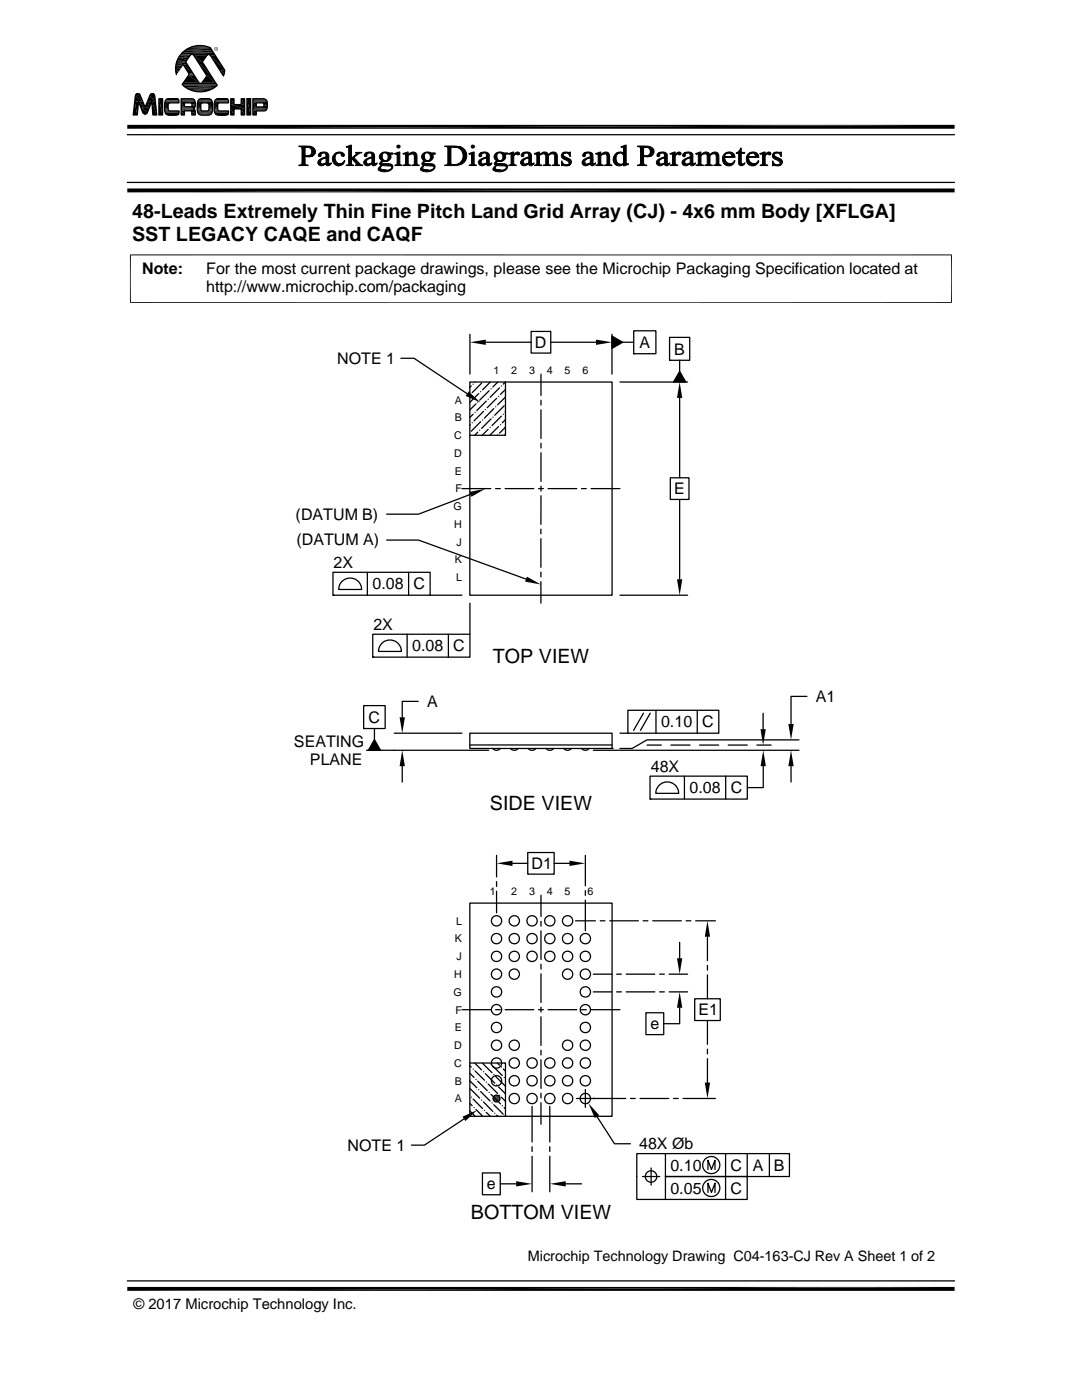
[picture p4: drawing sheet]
<svg xmlns="http://www.w3.org/2000/svg" width="216mm" height="279mm" viewBox="0 0 216 279" stroke-linecap="round" stroke-linejoin="round" font-family="sans-serif">
<g fill="none" stroke="#000" stroke-width=".25">
<path d="M27.1 18.9a.52 .52 0 0 1 .9 .1l1 2.4 .9-2.4a.5 .5 0 0 1 .5-.3 .5 .5 0 0 1 .5 .4l.4 3.8h-.8l-.2-2.7-.9 2.2a.5 .5 0 0 1-.5 .4 .5 .5 0 0 1-.4-.4l-.9-2.1-.2 2.6h-.8zM31.7 19.7h.7v3.2h-.7zM33.1 20l.5-.3h1.6l.4 .2 .1 .6-2 .1-.2 .4v.7l.1 .3 .2 .1h1.9a.62 .62 0 0 1-.1 .7 .62 .62 0 0 1-.6 .2h-1.2a.96 .96 0 0 1-.9-1.2 2.92 2.92 0 0 1 .2-1.8zM36.2 19.7h2.3a1.28 1.28 0 0 1 .2 1.9l-.1 .1 .3 .2 .1 1h-.7v-.6l-.2-.2h-1.3v.8h-.6zM36.6 13l1.1 1.7-1.4 2.2a5.1 5.1 0 0 0 7 .1l-2.9-4.6 1-1.5h.5l2.7 4.3 .3-1.2-2.9-4.5a4.8 4.8 0 0 0-5.1 .6 4.8 4.8 0 0 0-1.7 4.8M38.1 10.9h.3l.3 .1 2.6 4.1-1.2 1.6-.4-.2-2.7-4.2zM39.6 20l.5-.3h1.5a.93 .93 0 0 1 .8 1.1l-.1 1.6a.79 .79 0 0 1-.9 .6 2.2 2.2 0 0 1-1.8-.2 3.5 3.5 0 0 1 0-2.8zM43 20l.5-.3h1.6l.4 .2 .1 .6-2 .1-.2 .4v.7l.1 .3 .2 .1h1.9a.62 .62 0 0 1-.1 .7 .62 .62 0 0 1-.6 .2h-1.2a.96 .96 0 0 1-1-1.2 2.92 2.92 0 0 1 .3-1.8zM46 19.7h.7v1.2h1.4v-1.2h.7v3.2h-.7v-1.2h-1.4v1.2h-.7zM49.3 19.7h.7v3.2h-.7zM49.3 19.7h.7M50.5 19.7h2.2a1.49 1.49 0 0 1 .5 2.2l-.5 .2h-1.6v.8h-.6z"/>
<path d="M25.4 36.4h165.1M25.4 26.9h165.1M36.8 20.5h1.3l.2 .2v.4l-.1 .2h-1.4zM40.2 20.7l.2-.2 1.1 .1 .2 .4-.1 1-.2 .1h-1.2l-.1-.4zM51.1 20.5h1.4a.56 .56 0 0 1 0 .8h-1.4zM80 71.5h2.6l10.6 7.1M93.7 76.2h28.4v42.6h-28.4zM93.8 66.7v8M93.8 78.7h.1M94 77l-.3 .3M94.4 76.7h.1M94.8 76.2v.1"/>
<path d="M95.5 78.5l-1.8 1.8M95.9 78.2h.1M96.1 76.5l-1.9 1.9M96.9 68.3h9.1M97.4 79.7h.1M97.6 78l-1.9 1.9M97.8 76.2l-1.5 1.6M98 77.6h.1M99.1 79.5l-1.9 1.9M99.3 76.2l-1 1M99.5 79.1h.1M99.7 77.4l-1.9 1.9"/>
<path d="M100 77h.1M100.8 76.2l-.4 .5M100.9 76.2v10.7h-7.2M100.9 79.2l-1.6 1.6M100.9 77.7l-1 1M106 66.1h3.9v4.4h-3.9zM107.9 74.7v4.2M107.9 79.9v.9M109.9 68.3h9M122.1 66.7v8M122.1 67.1l2.1 1.2-2.1 1.2zM123.7 76.2h13.5"/>
<path d="M124.2 68.3h2.2M126.4 66h4.5v4.6h-4.5zM126.4 70.6h.1M133.6 67.3h4v4.6h-4zM133.6 71.9h.1M135.6 74.1l1.2 2.1h-2.4zM135.6 71.9v2.2M135.6 79.4v16M92.2 97.5h5.7M93.8 84.8h-.1M93.9 98.7l-10.4 3.9h-6.3M94.2 84.4h.1"/>
<path d="M94.4 82.7l-.7 .6M94.8 82.3h.1M95 80.6l-1.3 1.2M95.3 86.3l-.6 .6M95.3 80.2h.1M95.7 85.9h.1M95.9 84.2l-1.9 1.9M96.3 83.8h.1M96.5 82.1l-1.9 1.9M96.8 81.7h.1M97 80.1l-1.9 1.8M97.4 85.7l-1.2 1.2"/>
<path d="M97.8 85.3h.1M98 83.6l-1.9 1.9M98.3 83.2h.1M98.5 81.6l-1.8 1.8M98.9 97.5h.9M98.9 81.2h.1M99.3 86.8h.1M99.5 85.1l-1.8 1.8M99.9 84.8h.1M100 83.1l-1.8 1.8M100.4 82.7h.1M100.6 81l-1.9 1.9"/>
<path d="M100.8 97.5h5.7M100.9 85.3l-1.2 1.1M100.9 86.8l-.2 .1M100.9 83.8l-.7 .6M100.9 82.3h-.1M107.5 97.5h.9M107.9 81.8v5.7M107.9 88.5v.9M107.9 90.4v5.7M107.9 97v1M107.9 98.9v5.7M109.4 97.5h5.7"/>
<path d="M116 97.5h1M117.9 97.5h5.8M133.8 95.4h3.7v4.3h-3.7zM135.6 99.7v15.9M66.4 114.2h19.4v4.6h-19.4zM66.4 118.8h.1M68.3 115.9a2.3 2.3 0 0 1 2.5-.3 2.3 2.3 0 0 1 1.4 2h-4.6l.3-1.1zM73.3 114.2v4.6M77.2 107.8h6.3l21.5 7.8M81.5 114.2v4.6M85.8 118.8h6.4M107.9 105.6v1"/>
<path d="M107.9 107.5v5.7M107.9 114.2v.9M107.9 116.1v4.3M123.7 118.8h13.5M74.4 126.6h19.4v4.5h-19.4zM74.4 131.1h.1M76.3 128.3a2.29 2.29 0 0 1 2.4-.4 2.29 2.29 0 0 1 1.4 2.1h-4.6l.3-1.2zM81.2 126.6v4.5M83.4 140h-3.1v3.2M89.5 126.6v4.5M93.8 120.4v6.2M161 139h-3.2v5.5"/>
<path d="M72.6 140.8h4.3v4.6h-4.3zM72.6 145.4h.1M74.7 145.4v2.2M74.7 147.6l1.2 2.1h-2.4zM78.7 146.3h13.5M80.3 152.9v3.2M93.7 146.3h28.4v3.1h-28.4zM93.7 148.7h28.4M97.5 149.7h-24.4M98.3 149.4a1 1 0 0 0 1.5 0M101.9 149.4a1 1 0 0 0 1.5 0M105.4 149.4a1 1 0 0 0 1.5 0"/>
<path d="M108.9 149.4a1 1 0 0 0 1.6 0M112.5 149.4a1 1 0 0 0 1.5 0M116 149.4a1 1 0 0 0 1.6 0M118.4 149.7h41M122.1 149.4h.1M123.7 146.3h1.6M125.3 141.8h18.1v4.5h-18.1zM128.4 142.3l-2 3.5M129.1 148.7h2.9M129.7 154.9h19.4v4.6h-19.4zM129.7 159.5h.1M129.8 142.3l-2 3.5"/>
<path d="M130.9 141.8v4.5M131.6 156.6a2.28 2.28 0 0 1 2.5-.4 2.28 2.28 0 0 1 1.3 2.1h-4.5l.3-1.1zM133.9 148.7h3.8M136.6 154.9v4.6M139.1 141.8v4.5M139.6 148.7h3.8M144.8 154.9v4.6M145.3 148.7h3.8M151 148.7h2.9M152.3 142.3v3.2M152.3 152.9v4.3h-3.2M157.8 152.9v3.2"/>
<path d="M159.4 147.7h-30.3l-3 1.7h-2.4M99.1 170.7v4.3M99.1 176v.9M99.1 177.9v4.3M102.3 172.3h3M105.3 170.1h5.3v4.4h-5.3zM107.9 178.6v4.3M110.6 172.3h3M116.8 170.7v6.1M116.8 177.7v1M116.8 179.6v6.1M93.7 180.2h28.4v42.6h-28.4z"/>
<path d="M107.9 183.9v.9M107.9 185.8v5.7M107.9 192.4v1M107.9 194.4v5.7M114.9 183.8h3.9M118.4 194.4h3.7M118.4 198h3.7M119.8 183.8h.9M121.7 183.8h5.7M123 194.4h1M123 198h1M124.9 194.4h5.8"/>
<path d="M124.9 198h5.8M128.3 183.8h1M130.2 183.8h5.8M131.6 194.4h1M131.6 198h1M133.5 194.4h3.7M133.5 198h3.7M135.6 188.1v3.1M136.9 183.8h1M138.6 199.3h5.1v4.4h-5.1zM138.8 183.8h3.9M141.2 186.9v4.8"/>
<path d="M141.2 192.7v.9M141.2 194.6v4.7M92.2 201.5h5.7M93.7 215.7l1.4 1.4M93.7 214.2l.9 .8M93.7 212.7l.3 .3M93.7 212.2h7.2v10.6M93.8 217.3l1.9 1.9M94 219h.1M94.4 219.4l1.9 1.8M94.4 213.3h.1M94.7 212.2l1.4 1.3"/>
<path d="M94.8 213.7l1.9 1.9M95 215.4h.1M95.3 215.8l1.9 1.9M95.5 217.5h.1M95.9 217.8l1.9 1.9M96.1 219.5h.1M96.3 212.2l1.9 1.9M96.5 219.9l1.8 1.9M96.5 213.9h.1M96.8 214.3l1.9 1.9M97 216h.1M97.4 216.3l1.9 1.9"/>
<path d="M97.6 218h.1M98 218.4l1.9 1.9M98 212.4h.1M98.3 212.8l1.9 1.9M98.5 214.5h.1M98.9 201.5h.9M98.9 214.8l1.9 1.9M99.1 216.5h.1M99.2 212.2l.5 .4M99.5 216.9l1.4 1.4M99.7 218.6h.1M100 219l.9 .8"/>
<path d="M100 213h.1M100.4 213.3l.5 .5M100.6 215h.1M100.7 212.2l.2 .1M100.8 201.5h5.7M107.5 201.5h.9M107.9 201v1M107.9 202.9v5.7M107.9 209.6v.9M107.9 211.5v5.7M107.9 218.2v.9M109.4 201.5h5.7"/>
<path d="M116 201.5h1M116.8 217.4v3.6M117.9 201.5h5.8M124.9 219.2h-9.9M125.8 219.2h1M127.7 219.2h5.7M128.9 202.1h3.5v4.4h-3.5zM134.4 219.2h.9M135.6 201.1v3.2h-3.2M136.3 219.2h6.4M141.2 203.7v4.7M141.2 209.4v.9"/>
<path d="M141.2 211.3v4.7M92.6 223.3l-7.9 5.2h-2.6M93.7 221.7l1.1 1M93.7 220.2l.5 .5M94.6 221h.1M95 221.4l1.3 1.4M96.3 234.1h3.5v4.3h-3.5zM96.7 221.6h.1M97 222l.8 .8M98.2 220.1h.1M98.5 220.5l1.9 1.9M98.7 222.2h.1"/>
<path d="M99.1 222.5l.2 .3M99.8 236.3h3.2M100.2 220.7h.1M100.6 221l.3 .3M100.8 222.7h.1M106.2 220.8v7.1M106.2 228.9v.9M106.2 230.8v7M107.9 220.1v4.3M109.7 220.8v7.1M109.7 228.9v.9M109.7 230.8v7"/>
<path d="M112.9 236.3h3.2M119.1 222.8l3.5 5.5h3.2M128.2 234.8h3.4M129.9 233.1v3.4M132.8 230.2v4.6h16.3v4.6h-22v-9.2h30.4v4.6h-24.7v4.6M141.3 233.4v-1.8l.7 1.8 .7-1.8v1.8M141.3 238v-1.9l.7 1.9 .7-1.9v1.9M144.8 230.2v9.2M149.1 230.2v4.6M153.5 230.2v4.6M25.4 255.6h165.1"/>
<circle cx="99.1" cy="198" r="1.03"/>
<circle cx="99.1" cy="190.9" r="1.03"/>
<circle cx="99.1" cy="187.3" r="1.03"/>
<circle cx="99.1" cy="183.8" r="1.03"/>
<circle cx="99.1" cy="194.4" r="1.03"/>
<circle cx="102.6" cy="187.3" r="1.03"/>
<circle cx="102.6" cy="190.9" r="1.03"/>
<circle cx="102.6" cy="183.8" r="1.03"/>
<circle cx="102.6" cy="194.4" r="1.03"/>
<circle cx="106.2" cy="190.9" r="1.03"/>
<circle cx="106.2" cy="187.3" r="1.03"/>
<circle cx="106.2" cy="183.8" r="1.03"/>
<circle cx="109.7" cy="187.3" r="1.03"/>
<circle cx="109.7" cy="190.9" r="1.03"/>
<circle cx="109.7" cy="183.8" r="1.03"/>
<circle cx="113.2" cy="190.9" r="1.03"/>
<circle cx="113.2" cy="187.3" r="1.03"/>
<circle cx="113.3" cy="183.8" r="1.03"/>
<circle cx="113.3" cy="194.4" r="1.03"/>
<circle cx="116.8" cy="198" r="1.03"/>
<circle cx="116.8" cy="187.3" r="1.03"/>
<circle cx="116.8" cy="190.9" r="1.03"/>
<circle cx="116.8" cy="194.4" r="1.03"/>
<circle cx="99.1" cy="205.1" r="1.03"/>
<circle cx="99.1" cy="215.7" r="1.03"/>
<circle cx="99.1" cy="212.1" r="1.03"/>
<circle cx="99.1" cy="201.5" r="1.03"/>
<circle cx="99.1" cy="208.6" r="1.03"/>
<circle cx="99.1" cy="219.2" r=".68"/>
<circle cx="102.6" cy="212.1" r="1.03"/>
<circle cx="102.6" cy="215.7" r="1.03"/>
<circle cx="102.6" cy="219.2" r="1.03"/>
<circle cx="102.6" cy="208.6" r="1.03"/>
<circle cx="106.2" cy="215.7" r="1.03"/>
<circle cx="106.2" cy="212.1" r="1.03"/>
<circle cx="106.2" cy="219.2" r="1.03"/>
<circle cx="109.7" cy="215.7" r="1.03"/>
<circle cx="109.7" cy="212.1" r="1.03"/>
<circle cx="109.7" cy="219.2" r="1.03"/>
<circle cx="113.2" cy="215.7" r="1.03"/>
<circle cx="113.2" cy="212.1" r="1.03"/>
<circle cx="113.3" cy="219.2" r="1.03"/>
<circle cx="113.3" cy="208.6" r="1.03"/>
<circle cx="116.8" cy="205.1" r="1.03"/>
<circle cx="116.8" cy="212.1" r="1.03"/>
<circle cx="116.8" cy="215.7" r="1.03"/>
<circle cx="116.8" cy="219.2" r="1.03"/>
<circle cx="116.8" cy="201.5" r="1.03"/>
<circle cx="116.8" cy="208.6" r="1.03"/>
<circle cx="129.9" cy="234.8" r="1.14"/>
<circle cx="141.9" cy="232.5" r="1.71"/>
<circle cx="141.9" cy="237.1" r="1.71"/>
</g>
<g fill="#000">
<path d="M27 19.1l1 .1h-1zM27 19.1h1v.1zM27 19.2l1.5 1.1h-1.6zM27 19.2h1l.5 1.1zM27 19l1 .1zM27.1 18.9h.9zM27.1 18.9l.9 .1zM27.1 18.9h.8zM27.2 18.8l.7 .1zM27.2 18.8h.6zM27.2 18.8h.5zM27.3 18.7l.4 .1z"/>
<path d="M27.3 18.7h.4zM27.4 18.7h.2zM27.4 18.7h.3zM27.5 18.7h.1zM29.9 19.1l1.1 1.1h-1.6zM29.9 19.1h1l.1 1.1zM29.9 19h1zM29.9 19l1 .1zM29.9 18.9l1 .1zM29.9 18.9h.9zM30 18.9h.8zM30.1 18.8l.7 .1z"/>
<path d="M30.1 18.8h.6zM30.1 18.7l.5 .1zM30.1 18.7h.5zM30.2 18.7h.4zM30.2 18.7h.3zM30.3 18.7h.2zM31.7 19.7l.7 3.2h-.7zM31.7 19.7h.7v3.2zM33.5 19.7h2zM33.5 19.7h1.9zM33.5 19.7h1.8zM33.6 19.7h1.7z"/>
<path d="M35 13.7l.6 .6h-.5zM35 13.7h1l-.4 .6zM35.1 13.1l.9 .6h-1zM35.1 13.1h1.4l-.5 .6zM35.1 14.3l.1 .6zM35.1 14.3h.5l-.4 .6zM35.1 13l1.4 .1h-1.4zM35.1 13h1.5l-.1 .1zM35.3 12.3l1.9 .3h-2zM35.3 12.3h1.7l.2 .3zM35.4 12l1.6 .3h-1.7zM35.4 12h1.9l-.3 .3z"/>
<path d="M35.6 11.5l1.7 .5h-1.9zM35.6 11.5h2.1l-.4 .5zM36.6 13l1.9 1.6h-.9zM36.6 13h.8l1.1 1.6zM37.6 15l2.1 1.5h-3.1zM37.6 15h1.2l.9 1.5zM37.6 14.6h.9zM37.7 14.6l.9 .1zM37.7 15h1.1zM37.7 14.7l.9 .1zM37.7 14.9l1 .1zM37.7 14.8l1 .1z"/>
<path d="M37.7 14.9h1zM38.7 11l1.7 1.4h-.9zM38.7 11h2.6l-.9 1.4zM38.7 18.2l1.9 .1zM39 9.2h1.8zM39 9.1l1.8 .1zM39.3 18.3h1.3zM39.5 12.4l2.6 2.7h-.8zM39.5 12.4h.9l1.7 2.7zM39 9.1h1.7zM39.6 9.1h1.1zM39.6 9.1h.6z"/>
<path d="M39.9 19.7h2zM40 19.7h1.9zM40 19.7h1.8zM40.1 19.7h1.7zM40.1 19.7h1.6zM41.3 15.1l1.7 1.4h-2.7zM41.3 15.1h.8l.9 1.4zM41.6 10.9h1.2zM41.7 10.9h1.2zM41.8 10.9h1.1zM41.9 10.9l1 .1zM41.9 11h1z"/>
<path d="M42 11l2.9 3h-1zM42 11h.9l2 3zM42.8 9.8v.1zM42.8 9.6v.2zM42.8 9.9l.1 .1zM42.9 9.5l-.1 .1zM42.9 9.7l-.1 .1zM42.9 9.9v.1zM42.9 10l.1 .1zM42.8 9.6l.1-.1zM42.9 9.5h.1zM43 10.1l.1 .1z"/>
<path d="M43 9.4l.1 .1zM43.1 10.1h.2zM43.1 9.4l.2 .1zM43.3 10.1l.1-.1zM43.3 19.7h2zM43.3 9.4v.1zM43.4 9.9l-.1 .1zM43.4 19.7h1.9zM43.4 19.7h1.8zM43.3 9.5l.1 .2zM43.3 9.4l.1 .1zM43.3 10l.2-.1z"/>
<path d="M43.4 9.8v.1zM43.4 9.7v.1zM43.5 19.7h1.7zM43.4 9.5l.1 .1zM43.5 9.8l-.1 .1zM43.5 9.6l-.1 .2zM43.9 14l.9 .6h-.6zM43.9 14h1l-.1 .6zM44.2 14.6l.4 .5zM44.2 14.6h.6l-.2 .5zM46 19.7l.7 1.2h-.7zM46 19.7h.7v1.2z"/>
<path d="M48.1 19.7l.7 1.2h-.7zM48.1 19.7h.7v1.2zM49.3 19.7l.7 3.2h-.7zM49.3 19.7h.7v3.2zM25.4 37.6h165.1l-165.1 .8zM25.4 38.4l165.1-.8v.8zM25.4 24.9h165.1l-165.1 .8zM25.4 25.7l165.1-.8v.8zM26.9 20.3h.7zM26.9 20.3l.5 2.6h-.8zM26.9 20.3h.7l-.2 2.6zM27.6 20.3h.9z"/>
<path d="M27.6 20.3l1.4 1.1h-.9zM27.6 20.3h.9l.5 1.1zM28.1 21.4l1.3 1h-.9zM28.1 21.4h1.7l-.4 1zM28.5 22.4h.9zM28.5 22.4l.9 .1zM28.5 22.5h.9zM28.5 22.5l.8 .1zM28.6 22.6h.7zM28.6 22.6l.6 .1zM28.7 22.7h.5zM28.7 22.7h.4z"/>
<path d="M28.8 22.7h.3zM28.8 22.7l.2 .1zM28.9 22.8h.1zM29.4 20.2l.4 1.2h-.8zM29.4 20.2h.9l-.5 1.2zM30.3 20.2l1 2.7h-.8zM30.3 20.2h.7l.3 2.7zM32.9 20.7l.7 .1zM32.9 20.7h.7zM32.9 20.8h.7zM32.9 20.8l.6 .2h-.6zM32.9 20.8h.7l-.1 .2z"/>
<path d="M32.9 21l.6 .7h-.6zM32.9 21h.6v.7zM32.9 21.7l.7 .1h-.7zM32.9 21.7h.6l.1 .1zM32.9 21.8h.7zM32.9 21.8l.7 .1zM32.9 21.9h.7zM32.9 21.9l.7 .1zM32.9 20.5h1zM32.9 20.5l.9 .1zM32.9 20.6h.8zM32.9 20.6h.9z"/>
<path d="M32.9 20.6l.7 .1zM32.9 22l.8 .1zM32.9 22.1h.8zM32.9 22.1h.9zM33.4 22.9h2zM33.5 22.9l1.7 .1zM33.5 22.9h1.9zM33.6 23h1.6zM33.6 23h1.4zM36.2 20.5l.6 .8h-.6zM36.2 20.5h.6v.8zM36.2 22.1l.6 .8h-.6z"/>
<path d="M36.2 22.1h.6v.8zM38.1 20.5h.8zM38.1 22.1h.8zM38.1 20.5h.9zM38.1 21.3h.8zM38.1 22.1l.8 .1zM38.1 20.5l.9 .1zM38.2 22.2h.7zM38.2 20.6h.8zM38.2 21.3h.7zM38.2 20.6l.8 .1zM38.2 21.2l.7 .1z"/>
<path d="M38.2 22.2l.7 .1zM38.3 20.7h.7zM38.2 21.2h.7zM38.3 21.2h.6zM38.3 22.3l.7 .1zM38.3 22.4h.7zM38.3 22.4l.7 .5h-.7zM38.3 22.4h.7v.5zM38.3 20.7l.7 .1zM38.3 20.8h.7zM38.3 21.1h.6zM38.3 21.1l.6 .1z"/>
<path d="M38.3 20.8l.7 .2h-.7zM38.3 20.8h.7v.2zM38.3 21h.7zM38.3 21l.6 .1zM39.4 20.7l.7 .1zM39.4 20.7h.7zM39.4 20.8h.7zM39.4 20.8l.7 .2h-.7zM39.4 20.8h.7v.2zM39.4 21l.7 .7h-.7zM39.4 21h.7v.7zM39.4 21.7l.7 .1h-.7z"/>
<path d="M39.4 21.7h.7v.1zM39.4 21.8h.7zM39.4 21.8l.7 .1zM39.4 21.9h.7zM39.4 21.9l.8 .1zM39.4 20.5h1zM39.4 20.5l.9 .1zM39.4 20.6h.8zM39.4 20.6h.9zM39.4 20.6l.8 .1zM39.4 20.7h.8zM39.4 22l.8 .1z"/>
<path d="M39.4 22.1h.8zM39.4 22.1h.9zM39.4 22.1h1zM39.9 22.9l1.8 .1zM39.9 22.9h2zM40.1 23h1.3zM40.1 23h1.6zM41.3 20.5h1.1zM41.4 20.5l1 .1zM41.5 20.6h.9zM41.4 22.1h1zM41.5 22.1h.9z"/>
<path d="M41.6 20.6l.8 .1zM41.6 22.1h.8zM41.6 20.7h.8zM41.6 22l.8 .1zM41.6 20.7l.8 .1zM41.7 20.8h.7zM41.7 21.9l.7 .1zM41.7 20.8l.7 .2h-.7zM41.7 20.8h.7v.2zM41.7 21.8h.7zM41.7 21.8l.7 .1zM41.7 21.9h.7z"/>
<path d="M41.7 21l.7 .7h-.7zM41.7 21h.7v.7zM41.7 21.7l.7 .1h-.7zM41.7 21.7h.7v.1zM42.7 20.7l.8 .1zM42.7 20.7h.8zM42.7 20.8h.8zM42.7 20.8l.7 .2h-.7zM42.7 20.8h.8l-.1 .2zM42.7 21l.7 .7h-.7zM42.7 21h.7v.7zM42.7 21.7l.8 .1h-.8z"/>
<path d="M42.7 21.7h.7l.1 .1zM42.7 21.8h.8zM42.7 21.8l.8 .1zM42.7 21.9h.8zM42.8 20.5h1zM42.8 20.5l.9 .1zM42.8 20.6h.8zM42.8 20.6h.9zM42.8 20.6l.7 .1zM42.8 20.7h.7zM42.8 21.9l.7 .1zM42.8 22l.8 .1z"/>
<path d="M42.8 22.1h.8zM42.8 22.1h.9zM43.3 22.9h2zM43.4 22.9l1.7 .1zM43.4 22.9h1.9zM43.5 23h1.6zM43.5 23h1.4zM46 20.9l2.8 .8h-2.8zM46 20.9h2.8v.8zM46 21.7l.7 1.2h-.7zM46 21.7h.7v1.2zM48.1 21.7l.7 1.2h-.7z"/>
<path d="M48.1 21.7h.7v1.2zM50.5 20.5l.6 .8h-.6zM50.5 20.5h.6v.8zM50.5 22.1l.6 .8h-.6zM50.5 22.1h.6v.8zM52.4 20.5h.9zM52.5 20.5l.8 .1zM52.5 20.6h.8zM52.5 21.3h.8zM52.6 20.6h.7zM52.6 21.3h.7zM52.6 20.6l.7 .1z"/>
<path d="M52.6 21.2l.7 .1zM52.6 20.7h.8zM52.6 20.7l.8 .1h-.7zM52.6 20.7h.8v.1zM52.6 21.1h.7zM52.6 21.1h.8zM52.6 21.1l.7 .1zM52.6 21.2h.7zM52.7 20.8l.7 .3h-.7zM52.7 20.8h.7v.3zM52.7 21.1h.7zM93.5 78.1l2.4 2.2-3-1.3z"/>
<path d="M93.8 68.3l3.1-.5v1zM118.9 67.8l3.2 .5-3.2 .5zM122.1 67.1l2.1 1.2-2.1 1.2zM135.6 76.2l.5 3.2h-1zM135.6 74.1l1.2 2.1h-2.4zM93.7 98.2l3.2-.7-2.8 1.6zM105.1 115.1l2.8 1.5-3.1-.5zM135.1 115.6h1l-.5 3.2zM74.7 147.6l1.2 2.1h-2.4zM80.3 149.7l.5 3.2h-1.1zM79.7 143.2h1.1l-.5 3.1zM151.7 145.5h1.1l-.5 3.2z"/>
<path d="M152.3 149.7l.5 3.2h-1zM157.8 149.7l.6 3.2h-1.1zM157.3 144.5h1.1l-.6 3.2zM99.1 172.3l3.2-.5v1zM113.6 171.8l3.2 .5-3.2 .5zM135.1 191.2h1l-.5 3.2zM141.2 183.8l.5 3.1h-1.1zM98.4 219.2l1.4 .2h-1.4zM98.4 219.2h1.4v.2zM98.4 219.1l1.4 .1h-1.4zM98.4 219.1h1.4v.1zM98.4 219.4l1.3 .1h-1.3z"/>
<path d="M98.4 219.4h1.4l-.1 .1zM98.4 219l1.4 .1h-1.4zM98.4 219h1.3l.1 .1zM98.4 219.5l1.3 .1h-1.2zM98.4 219.5h1.3v.1zM98.5 218.9l1.2 .1h-1.3zM98.5 218.9h1.2v.1zM98.5 219.6l1.1 .1zM98.5 219.6h1.2l-.1 .1zM98.6 218.8l1.1 .1h-1.2zM98.6 218.8l1.1 .1zM98.6 219.7l.9 .1z"/>
<path d="M98.6 219.7h1zM98.7 218.7l.9 .1h-1zM98.7 218.7l.9 .1zM98.7 219.8l.7 .1zM98.7 219.8h.8zM98.7 218.7h.8zM98.8 218.6l.7 .1zM98.8 219.9h.5zM98.8 219.9h.6zM98.8 218.6h.6zM98.9 218.6h.5zM98.9 219.9h.2z"/>
<path d="M98.9 219.9h.4zM98.9 218.6h.4zM99 218.5l.3 .1zM135.6 198l.5 3.1h-1zM140.6 216h1.1l-.5 3.2zM92.3 222.9l2.9-1.4-2.3 2.2zM103 235.7l3.2 .6-3.2 .5zM109.7 236.3l3.2-.6v1.1zM117.4 220.2l2.2 2.4-.9 .5zM25.4 256.8h165.1l-165.1 .8zM25.4 257.6l165.1-.8v.8z"/>
</g>
<g fill="none" stroke="#000" stroke-width=".2">
<path d="M33 20h2.7M33.1 19.9h2.6M33.1 19.9h2.5M33.3 19.8h2.2M33.4 19.7h2.1M35.6 19.8h-2.4M36 10.9h2.1M36.1 10.8h6.7M36.2 19.7h2.3M36.2 19.7h2.4M36.2 19.8h2.5M36.2 19.9h2.6"/>
<path d="M36.3 16.9h7M36.4 17h6.9M36.5 16.7h6.6M36.5 16.6h3.4M36.5 16.6h3.3M36.6 16.5h3.1M36.9 17.4h6M37.5 17.7h4.9M37.8 9.5h4.2M37.9 9.4h4M38 11h-2.1M38.2 10.9h-2.2"/>
<path d="M38.4 10.9h4.4M38.4 9.3h3M38.4 9.2h2.9M38.5 10.9h3M38.6 11h2.8M38.6 11h2.7M38.7 18.2h2.5M39.6 20h2.6M39.6 19.9h2.6M39.6 19.9h2.5M39.7 19.8h2.4M39.8 19.8h2.2"/>
<path d="M40.1 16.6h3M40.2 16.6h2.9M40.3 16.5h2.7M42.9 20h2.7M43 19.9h2.6M43 19.9h2.5M43.2 19.8h2.2M43.3 19.7h2M45.5 19.8h-2.4M50.5 19.7h2.2M50.5 19.7h2.4M50.5 19.8h2.5"/>
<path d="M50.5 19.9h2.6M50.5 19.9h2.7M32.9 20.5h2.8M32.9 22.2h2.8M32.9 22.3h2.8M32.9 20.4h2.8M32.9 20.3h2.8M32.9 22.4h2.8M32.9 22.5h2.8M32.9 20.2h2.8M33 20.1h2.7M33 22.6h2.7"/>
<path d="M33 22.7h2.7M33.1 22.7h2.6M33.1 22.8h2.6M33.2 22.8h2.4M33.3 22.9h2.3M33.4 22.9h2.1M36.2 20h2.7M36.2 20.2h2.7M36.2 21.3h2.7M36.2 21.4h2.7M36.2 21.5h2.7M36.2 21.6h2.6"/>
<path d="M36.2 21.6h2.5M36.2 21.7h2.5M36.2 21.8h2.6M36.2 21.9h2.7M36.2 22h2.7M36.2 22.1h2.7M39.4 20.5h3M39.4 22.2h3M39.4 20.4h3M39.4 22.3h3M39.4 22.5h2.9M39.4 20.2h3"/>
<path d="M39.5 22.6h2.8M39.5 20.1h2.8M39.5 22.7h2.7M39.6 22.8h2.6M39.7 22.8h2.4M39.8 22.9h2.2M42.8 22.2h2.8M42.8 20.5h2.8M42.8 20.4h2.8M42.8 22.3h2.8M42.8 20.3h2.8M42.8 22.4h2.8"/>
<path d="M42.8 22.5h2.8M42.8 20.2h2.8M42.9 22.6h2.7M42.9 20.1h2.7M42.9 22.7h2.7M43 22.7h2.6M43 22.8h2.6M43.1 22.8h2.4M43.2 22.9h2.2M43.3 22.9h2M50.5 20h2.7M50.5 20.2h2.8"/>
<path d="M50.5 20.4h2.8M50.5 20.5h2.8M50.5 21.4h2.8M50.5 21.7h2.8M50.5 21.8h2.8M50.5 21.9h2.7M50.5 22h2.6M53 22.1h-2.5M26 50.8v9.7M189.9 50.8v9.7M189.9 50.9h-164M25.9 60.4h164"/>
</g>
<g fill="#000" stroke="#000" stroke-width=".2">
<path d="M80.4 30.6l.3 .1zM118.9 30.6l.2 .1zM123.9 29.3h.3zM151.6 30.6l.3 .1z"/>
<path d="M60.2 29.4h1.1h-.4v1.7h1.5l-1.5 .1v1.6l.6 .2h-1.9v-.1a.5 .5 0 0 0 .7-.6z" fill-rule="evenodd"/>
<path d="M59.6 29.1h1.6a1.26 1.26 0 0 1 1.3 .4 1.26 1.26 0 0 1 .3 1.3l-.4 .3h-1a.87 .87 0 0 0 .8-.9 .87 .87 0 0 0-.9-.8h-1.1z" fill-rule="evenodd"/>
<path d="M60.9 31.2h1.3z" fill-rule="evenodd"/>
<path d="M63.6 30.7l.3-.2h.6l-.4 .2a.36 .36 0 0 1-.1 .4 .36 .36 0 0 1-.3 .1l-.2-.1z" fill-rule="evenodd"/>
<path d="M63.5 32.1a1.65 1.65 0 0 1 1.6-.6 1.09 1.09 0 0 0-1.1 .9l.3 .3 .6 .1a.83 .83 0 0 1-.9 .3 .83 .83 0 0 1-.6-.7z" fill-rule="evenodd"/>
<path d="M63.9 30.5l.2-.1a1.3 1.3 0 0 1 1.5 .4l.1 1.9 .3 .1a.51 .51 0 0 1-.5 .3 .51 .51 0 0 1-.4-.3v-.1l-.3-.1 .3-.1v-1h-.5l.5-.3a.56 .56 0 0 0-.6-.7z" fill-rule="evenodd"/>
<path d="M64.4 32.8l.7-.1z" fill-rule="evenodd"/>
<path d="M65.7 32.7l.4-.2-.1 .3z" fill-rule="evenodd"/>
<path d="M67 30.6l.6-.1a1.1 1.1 0 0 0-.7 1.2 1.1 1.1 0 0 0 .9 1h.7a1.33 1.33 0 0 1-2-.2 1.33 1.33 0 0 1 .5-1.9z" fill-rule="evenodd"/>
<path d="M67.1 30.5a1.26 1.26 0 0 1 1.6 .4v.2a.46 .46 0 0 1-.5 0 .46 .46 0 0 1-.2-.5z" fill-rule="evenodd"/>
<path d="M67.8 32.7a.93 .93 0 0 0 .9-.7l.1 .2-.3 .5z" fill-rule="evenodd"/>
<path d="M69.1 29.3h.2z" fill-rule="evenodd"/>
<path d="M69.1 29.3l1-.3v3.7l.5 .3h-1.5l.3-.1 .2-.3v-3l-.1-.2z" fill-rule="evenodd"/>
<path d="M70.9 30.4h1.3l-.7 .4-.9 .6 1.2 1.3 .6 .3h-1.5l.2-.3-1-1.1 1-.8v-.3z" fill-rule="evenodd"/>
<path d="M72.8 30.7l.2-.2h.7h-.2a.46 .46 0 0 0-.3 .6l-.2 .2a.32 .32 0 0 1-.3-.2 .32 .32 0 0 1 .1-.4z" fill-rule="evenodd"/>
<path d="M72.7 32.1a1.64 1.64 0 0 1 1.5-.6 1.06 1.06 0 0 0-1.1 .9l.4 .3 .6 .1a.84 .84 0 0 1-.9 .3 .84 .84 0 0 1-.6-.7z" fill-rule="evenodd"/>
<path d="M73 30.5l.2-.1a1.31 1.31 0 0 1 1.5 .4l.1 1.9 .3 .1a.48 .48 0 0 1-.5 .3 .48 .48 0 0 1-.4-.4l-.2-.1 .2-.1v-1h-.5l.5-.3a.54 .54 0 0 0-.5-.7z" fill-rule="evenodd"/>
<path d="M73.6 32.8l.6-.1z" fill-rule="evenodd"/>
<path d="M74.9 32.7l.3-.2-.1 .3z" fill-rule="evenodd"/>
<path d="M75.7 33.3l.5-.3-.3 .5a.93 .93 0 0 0 1.1 .5h-1.4a.42 .42 0 0 1 .1-.7z" fill-rule="evenodd"/>
<path d="M76 30.6l.8-.3 .7 .2h-.7a.83 .83 0 0 0-.5 .8 .83 .83 0 0 0 .5 .7h.7l-1.1 .1-.2 .3 .4 .2a2.38 2.38 0 0 1 1.7 .4l.1 .4a1.97 1.97 0 0 1-2.8 .6h1.4a.8 .8 0 0 0 1.1-.7l-.3-.2-1.7-.1a.48 .48 0 0 1-.3-.5 .48 .48 0 0 1 .5-.4 .85 .85 0 0 1-.3-1.5z" fill-rule="evenodd"/>
<path d="M76.4 32.1h1z" fill-rule="evenodd"/>
<path d="M76.8 30.5h1.6v.3h-.5a.82 .82 0 0 1-.4 1.2h-.6a.82 .82 0 0 0 .5-.8 .82 .82 0 0 0-.6-.7z" fill-rule="evenodd"/>
<path d="M78.7 30.6l.3 .1z" fill-rule="evenodd"/>
<path d="M78.7 30.6l1.1-.3v2.1a.37 .37 0 0 0 .4 .5v.1h-1.4l.4-.3v-1.6l-.1-.3z" fill-rule="evenodd"/>
<path d="M80.4 30.6l1-.3v.6h-.5z" fill-rule="evenodd"/>
<path d="M80.9 30.9l1.3-.2-.8 .4 .1 1.6 .4 .3h-1.4l.4-.3z" fill-rule="evenodd"/>
<path d="M81.7 30.7a.84 .84 0 0 1 .9-.4 .84 .84 0 0 1 .6 .8v1.6l.5 .3h-1.5l.3-.1 .2-.3-.1-1.6-.3-.3z" fill-rule="evenodd"/>
<path d="M84.1 33.3l.5-.3-.2 .5a.93 .93 0 0 0 1 .5h-1.4a.42 .42 0 0 1 .1-.7z" fill-rule="evenodd"/>
<path d="M84.4 30.6l.9-.3 .6 .2h-.7a.83 .83 0 0 0-.5 .8 .83 .83 0 0 0 .5 .7h.7l-1.1 .1-.2 .3 .5 .2a2.38 2.38 0 0 1 1.6 .4l.1 .4a1.97 1.97 0 0 1-2.8 .6h1.4a.8 .8 0 0 0 1.2-.7l-.4-.2-1.7-.1a.48 .48 0 0 1-.3-.5 .48 .48 0 0 1 .5-.4 .85 .85 0 0 1-.3-1.5z" fill-rule="evenodd"/>
<path d="M84.8 32.1h1z" fill-rule="evenodd"/>
<path d="M85.2 30.5h1.6v.3h-.5a.81 .81 0 0 1-.4 1.2h-.6a.82 .82 0 0 0 .6-.8 .82 .82 0 0 0-.7-.7z" fill-rule="evenodd"/>
<path d="M88.7 29.1h2l1.3 .3-2 .1v3.2l1.9 .1-.9 .2h-2.3l.6-.2v-.2l.1-2.9a.46 .46 0 0 0-.7-.4z" fill-rule="evenodd"/>
<path d="M90.7 29.4h1.3a1.86 1.86 0 0 1 1.2 1.7 1.86 1.86 0 0 1-1.3 1.7h-1.2a1.73 1.73 0 0 0 1.7-1.7 1.73 1.73 0 0 0-1.7-1.7z" fill-rule="evenodd"/>
<path d="M93.6 30.6l.3 .1z" fill-rule="evenodd"/>
<path d="M93.6 30.6l1-.3v2.1a.36 .36 0 0 0 .1 .4 .36 .36 0 0 0 .4 .1v.1h-1.5v-.1a.38 .38 0 0 0 .5-.5v-1.5l-.1-.1z" fill-rule="evenodd"/>
<path d="M95.7 30.7l.2-.2h.6h-.1a.43 .43 0 0 0-.3 .6l-.2 .2a.32 .32 0 0 1-.3-.2 .32 .32 0 0 1 .1-.4z" fill-rule="evenodd"/>
<path d="M95.7 31.9l.9-.4h.5a1.08 1.08 0 0 0-1.1 .9l.4 .3 .5 .1a.79 .79 0 0 1-.9 .2 .79 .79 0 0 1-.5-.9z" fill-rule="evenodd"/>
<path d="M95.9 30.5a1.28 1.28 0 0 1 1.7 .4v1.7l.4 .2a.48 .48 0 0 1-.5 .3 .48 .48 0 0 1-.4-.4l-.2-.1 .2-.1v-1h-.5l.5-.2-.1-.6z" fill-rule="evenodd"/>
<path d="M96.5 32.8l.6-.1z" fill-rule="evenodd"/>
<path d="M97.8 32.7l.3-.2-.1 .3z" fill-rule="evenodd"/>
<path d="M98.6 33.3l.5-.3-.3 .5a.94 .94 0 0 0 1.1 .5h-1.4a.42 .42 0 0 1 .1-.7z" fill-rule="evenodd"/>
<path d="M98.9 30.6a1.47 1.47 0 0 1 1.5-.1h-.7a.81 .81 0 0 0-.6 .8 .81 .81 0 0 0 .7 .7h.6l-1.1 .1-.2 .5 1.7 .1a.6 .6 0 0 1 .5 .7 2.05 2.05 0 0 1-2.8 .6 4.5 4.5 0 0 0 2.3-.3l.2-.4-.2-.2h-1.3a.55 .55 0 0 1-.8-.6l.4-.4a.85 .85 0 0 1-.2-1.5z" fill-rule="evenodd"/>
<path d="M99.3 32.1h1z" fill-rule="evenodd"/>
<path d="M99.7 30.5h1.6v.3h-.6a.83 .83 0 0 1-.3 1.2h-.6h.1a.84 .84 0 0 0 .4-.8 .84 .84 0 0 0-.6-.7z" fill-rule="evenodd"/>
<path d="M101.5 30.6l.2 .1z" fill-rule="evenodd"/>
<path d="M101.5 30.6l1-.3v.6h.2l-.2 .3v1.5l.5 .3h-1.5l.5-.3v-1.7l-.1-.2z" fill-rule="evenodd"/>
<path d="M102.7 30.7h.2l-.4 .2z" fill-rule="evenodd"/>
<path d="M102.7 30.7a.49 .49 0 0 1 .5-.4 .49 .49 0 0 1 .5 .5 .49 .49 0 0 1-.8-.1z" fill-rule="evenodd"/>
<path d="M104.1 30.7l.3-.2h.6h-.2a.46 .46 0 0 0-.3 .6l-.1 .2a.32 .32 0 0 1-.4-.2 .32 .32 0 0 1 .1-.4z" fill-rule="evenodd"/>
<path d="M104 32.1a1.64 1.64 0 0 1 1.5-.6 1.06 1.06 0 0 0-1.1 .9l.4 .3 .6 .1a.84 .84 0 0 1-.9 .3 .84 .84 0 0 1-.6-.7z" fill-rule="evenodd"/>
<path d="M104.4 30.5l.1-.1a1.31 1.31 0 0 1 1.5 .4l.1 1.9 .3 .1a.48 .48 0 0 1-.5 .3 .48 .48 0 0 1-.4-.4l-.2-.1 .2-.1v-1h-.4l.4-.3a.54 .54 0 0 0-.5-.7z" fill-rule="evenodd"/>
<path d="M104.9 32.8l.6-.1z" fill-rule="evenodd"/>
<path d="M106.2 32.7l.4-.2-.2 .3z" fill-rule="evenodd"/>
<path d="M106.6 30.6l.3 .1z" fill-rule="evenodd"/>
<path d="M106.6 30.6l1.1-.3v.6h-.6l-.1-.1z" fill-rule="evenodd"/>
<path d="M107.1 30.9l1.3-.2-.7 .3v1.7l.4 .3h-1.4l.4-.3z" fill-rule="evenodd"/>
<path d="M107.9 30.7a.86 .86 0 0 1 1.5 .2h.2l-.2 .1 .1 1.7 .4 .3h-1.5l.5-.3v-1.5l-.2-.4z" fill-rule="evenodd"/>
<path d="M109.5 30.8l.2-.2 .5 .1-.6 .2h-.2z" fill-rule="evenodd"/>
<path d="M109.7 30.6a.85 .85 0 0 1 .9-.2 .85 .85 0 0 1 .6 .7v1.3a.37 .37 0 0 0 .5 .5v.1h-1.5l.5-.3v-1.5a.45 .45 0 0 0-.5-.5z" fill-rule="evenodd"/>
<path d="M112 32.1a1.36 1.36 0 0 0 1.6 .9l-1.6 .1z" fill-rule="evenodd"/>
<path d="M112.2 30.7l.2-.2h.5a.39 .39 0 0 0-.5 .2 .39 .39 0 0 0 .2 .5l.8 .4a.73 .73 0 0 1 .6 .6 .73 .73 0 0 1-.4 .8h-.5l.4-.4a1.73 1.73 0 0 0-1.1-.9l-.4-.5z" fill-rule="evenodd"/>
<path d="M112.4 30.5l.4-.2 .8 .1z" fill-rule="evenodd"/>
<path d="M112.2 33h1.4l-.5 .1z" fill-rule="evenodd"/>
<path d="M112.4 30.5l1.4-.2v.9l-.2-.1a.7 .7 0 0 0-.7-.6z" fill-rule="evenodd"/>
<path d="M116.5 30.6l.1-.1h.6l-.4 .2a.36 .36 0 0 1 0 .4 .36 .36 0 0 1-.4 .1l-.1-.2z" fill-rule="evenodd"/>
<path d="M116.5 31.8l.8-.3h.5a1.09 1.09 0 0 0-1.1 .9l.3 .3 .6 .1a.89 .89 0 0 1-1.5-.2l.1-.4z" fill-rule="evenodd"/>
<path d="M116.6 30.5l.2-.1a1.1 1.1 0 0 1 1.3 .2 1.1 1.1 0 0 1 .2 1.2v.8l.4 .2a.51 .51 0 0 1-.4 .3 .51 .51 0 0 1-.5-.3v-.1l-.2-.1 .2-.1v-1h-.5l.5-.3a.55 .55 0 0 0-.6-.7z" fill-rule="evenodd"/>
<path d="M117.1 32.8l.7-.1z" fill-rule="evenodd"/>
<path d="M118.5 32.7l.3-.2-.1 .3z" fill-rule="evenodd"/>
<path d="M118.9 30.6l1-.3v.6h-.6z" fill-rule="evenodd"/>
<path d="M119.3 30.9l1.4-.2-.8 .4v1.3a.39 .39 0 0 0 .1 .4 .39 .39 0 0 0 .4 .1v.1h-1.5l.5-.3z" fill-rule="evenodd"/>
<path d="M120.1 30.7a.84 .84 0 0 1 .9-.3 .84 .84 0 0 1 .6 .7l.1 1.6 .4 .3h-1.4l.4-.3v-1.7l-.4-.3z" fill-rule="evenodd"/>
<path d="M122.7 30.9l.4-.4h.6a1.2 1.2 0 0 0-.8 1.2 1.2 1.2 0 0 0 .9 1.1h-1a1.4 1.4 0 0 1-.1-1.9z" fill-rule="evenodd"/>
<path d="M123.1 30.5a1.12 1.12 0 0 1 1.3 .1z" fill-rule="evenodd"/>
<path d="M123.9 29.3l1-.3v3.3l.3 .4h-.8a1.19 1.19 0 0 1-1.6 .1h1l.6-.3v-1.4l-.3-.5h.3v-1v-.2z" fill-rule="evenodd"/>
<path d="M124.4 32.7h1v.1l-1 .3z" fill-rule="evenodd"/>
<path d="M127.7 29.4h1.1h-.4v1.7h1.6l-1.6 .1v1.1a.47 .47 0 0 0 .1 .5 .47 .47 0 0 0 .6 .1v.1h-1.9l.4-.1 .2-.3z" fill-rule="evenodd"/>
<path d="M127.2 29.1h1.6a1.23 1.23 0 0 1 1.3 .4 1.23 1.23 0 0 1 .2 1.3l-.3 .3h-1.1a.87 .87 0 0 0 .9-.9 .87 .87 0 0 0-1-.8h-1.1z" fill-rule="evenodd"/>
<path d="M128.4 31.2h1.4z" fill-rule="evenodd"/>
<path d="M131.2 30.7l.3-.2h.6h-.2a.42 .42 0 0 0-.3 .6l-.2 .2a.32 .32 0 0 1-.3-.2 .32 .32 0 0 1 .1-.4z" fill-rule="evenodd"/>
<path d="M131.3 31.9l.7-.4h.6a1.12 1.12 0 0 0-1.1 .9l.4 .3 .6 .1a.79 .79 0 0 1-1 .2 .79 .79 0 0 1-.5-.9z" fill-rule="evenodd"/>
<path d="M131.5 30.5a1.23 1.23 0 0 1 1.6 .4l.1 1.7 .3 .2a.48 .48 0 0 1-.5 .3 .48 .48 0 0 1-.4-.4l-.2-.1 .2-.1v-1h-.4l.4-.2-.1-.6-.4-.2z" fill-rule="evenodd"/>
<path d="M132 32.8l.6-.1z" fill-rule="evenodd"/>
<path d="M133.3 32.7l.3-.2-.1 .3z" fill-rule="evenodd"/>
<path d="M133.7 30.6l.3 .1z" fill-rule="evenodd"/>
<path d="M133.7 30.6l1-.3v.6h.2l-.2 .3 .1 1.5 .5 .3h-1.6l.5-.3v-1.8l-.1-.1z" fill-rule="evenodd"/>
<path d="M134.9 30.7h.3l-.5 .2z" fill-rule="evenodd"/>
<path d="M134.9 30.7a.48 .48 0 0 1 .5-.4 .48 .48 0 0 1 .5 .5 .47 .47 0 0 1-.7-.1z" fill-rule="evenodd"/>
<path d="M136.3 30.7l.3-.2h.6a.44 .44 0 0 0-.5 .6 .31 .31 0 0 1-.4 .1 .31 .31 0 0 1 0-.5z" fill-rule="evenodd"/>
<path d="M136.4 31.9l.7-.4h.6a1.11 1.11 0 0 0-1 .9l.3 .3 .6 .1a.79 .79 0 0 1-1 .2 .79 .79 0 0 1-.4-.9z" fill-rule="evenodd"/>
<path d="M136.6 30.5a1.23 1.23 0 0 1 1.7 .4v1.7l.4 .2a.48 .48 0 0 1-.5 .3 .48 .48 0 0 1-.5-.4l-.2-.1 .2-.1v-1h-.4l.4-.2-.1-.6z" fill-rule="evenodd"/>
<path d="M137.1 32.8l.6-.1z" fill-rule="evenodd"/>
<path d="M138.4 32.7l.4-.2-.1 .3z" fill-rule="evenodd"/>
<path d="M138.8 30.6l.3 .1z" fill-rule="evenodd"/>
<path d="M138.8 30.6l1.1-.3v.6h-.6l-.1-.1z" fill-rule="evenodd"/>
<path d="M139.3 30.9l1.3-.2-.7 .3v1.7l.5 .3h-1.5l.4-.3z" fill-rule="evenodd"/>
<path d="M140.1 30.7a.86 .86 0 0 1 1.5 .2h.2l-.2 .2 .1 1.6 .4 .3h-1.4l.4-.3v-1.8l-.4-.2z" fill-rule="evenodd"/>
<path d="M141.8 30.8l.1-.2 .5 .1-.8 .2z" fill-rule="evenodd"/>
<path d="M141.9 30.6a.85 .85 0 0 1 1-.2 .85 .85 0 0 1 .5 .8l.1 1.5 .4 .3h-1.5v-.1a.37 .37 0 0 0 .5-.4v-1.2a.52 .52 0 0 0-.5-.6z" fill-rule="evenodd"/>
<path d="M144.5 30.7l.3-.2h.6a.73 .73 0 0 0-.8 .7l-.4 .1z" fill-rule="evenodd"/>
<path d="M144.8 30.5a1.17 1.17 0 0 1 1.9 .9h-2.1a1.11 1.11 0 0 0 1.1 1.2l-1.2 .1-.3-.7v-.6v-.1l1.8-.1a.62 .62 0 0 0-.6-.7z" fill-rule="evenodd"/>
<path d="M144.5 32.7l1.2-.1a.85 .85 0 0 0 .9-.6l.1 .1a1.26 1.26 0 0 1-1 1 1.26 1.26 0 0 1-1.2-.4z" fill-rule="evenodd"/>
<path d="M147.8 29.5h.1v.9h.7v.2h-.7v1.9l.3 .2-.8 .1v-2.2l-.5-.1 .6-.4z" fill-rule="evenodd"/>
<path d="M147.4 32.8l.9-.1 .2-.2h.2l-.1 .1a.68 .68 0 0 1-1.2 .2z" fill-rule="evenodd"/>
<path d="M149.3 30.7l.3-.2h.5a.73 .73 0 0 0-.7 .7l-.4 .1z" fill-rule="evenodd"/>
<path d="M149.6 30.5l.1-.1a1.13 1.13 0 0 1 1.7 1h-2a1.1 1.1 0 0 0 1.1 1.2l-1.3 .1-.3-.7 .1-.7 1.7-.1a.66 .66 0 0 0-.6-.7z" fill-rule="evenodd"/>
<path d="M149.2 32.7l1.5-.1 .4-.2 .2-.4a1.16 1.16 0 0 1-.8 1.1 1.16 1.16 0 0 1-1.3-.4z" fill-rule="evenodd"/>
<path d="M151.6 30.6l1.1-.3v.6h.1l-.1 .3v1.5l.5 .3h-1.5l.4-.3v-1.5v-.4z" fill-rule="evenodd"/>
<path d="M152.8 30.7h.3l-.4 .2z" fill-rule="evenodd"/>
<path d="M152.9 30.6a.46 .46 0 0 1 .6-.3 .46 .46 0 0 1 .3 .5 .49 .49 0 0 1-.7-.1h-.3z" fill-rule="evenodd"/>
<path d="M154.1 32.1a1.35 1.35 0 0 0 1.6 .9l-1.6 .1z" fill-rule="evenodd"/>
<path d="M154.4 30.6l.6-.1h-.3a.35 .35 0 0 0-.2 .3 .35 .35 0 0 0 .2 .4l.8 .4a.73 .73 0 0 1 .6 .6 .73 .73 0 0 1-.4 .8h-.5l.4-.4a1.71 1.71 0 0 0-1.1-.9 .65 .65 0 0 1-.1-1.1z" fill-rule="evenodd"/>
<path d="M154.5 30.5l.4-.2 .8 .1z" fill-rule="evenodd"/>
<path d="M154.3 33h1.4l-.5 .1z" fill-rule="evenodd"/>
<path d="M154.5 30.5l1.4-.2v.9l-.2-.1a.7 .7 0 0 0-.7-.6z" fill-rule="evenodd"/>
<circle cx="79.5" cy="29.3" r=".31"/>
<circle cx="94.3" cy="29.3" r=".31"/>
</g>
<path d="M37.3 9.6h4.8M37.5 17.9h4.9M36.2 20.4h2.7" fill="none" stroke="#000" stroke-width=".23"/>
<path d="M36.1 10.7h6.7M36.5 17.2h6.8M36.9 9.9h5.4" fill="none" stroke="#000" stroke-width=".34"/>
<path d="M35.1 12.8h2.3M36.4 10.3h6.2" fill="none" stroke="#000" stroke-width=".4"/>
<path d="M35.6 11.2h2.4" fill="none" stroke="#000" stroke-width=".42"/>
<path d="M36.3 16.8h6.9M38 18.1h3.8M50.5 21.5h2.8" fill="none" stroke="#000" stroke-width=".21"/>
<path d="M37 17.6h5.9" fill="none" stroke="#000" stroke-width=".3"/>
<g font-size="3.9">
<text x="26.4" y="43.5">48-Leads Extremely Thin Fine Pitch Land Grid Array (CJ) - 4x6 mm Body [XFLGA]</text>
<text x="26.4" y="48">SST LEGACY CAQE and CAQF</text>
<text x="98.3" y="132.4">TOP VIEW</text>
<text x="97.8" y="161.7">SIDE VIEW</text>
<text x="93.9" y="243.2">BOTTOM VIEW</text>
</g>
<g font-size="3.2">
<text x="28.4" y="54.6">Note:</text>
<text x="41.1" y="58.3">http://www.microchip.com/packaging</text>
<text x="41.1" y="54.6">For the most current package drawings, please see the Microchip Packaging Specification located at</text>
<text x="106.7" y="69.4">D</text>
<text x="127.6" y="69.4">A</text>
<text x="134.5" y="70.8">B</text>
<text x="67.3" y="72.7">NOTE 1</text>
<text x="134.5" y="98.7">E</text>
<text x="59" y="103.8">(DATUM B)</text>
<text x="59.1" y="108.9">(DATUM A)</text>
<text x="66.6" y="113.4">2X</text>
<text x="74.3" y="117.6">0.08</text>
<text x="82.5" y="117.6">C</text>
<text x="74.5" y="125.8">2X</text>
<text x="82.3" y="130">0.08</text>
<text x="90.4" y="130">C</text>
<text x="85.2" y="141.1">A</text>
<text x="162.8" y="140.1">A1</text>
<text x="58.7" y="149">SEATING</text>
<text x="73.5" y="144.3">C</text>
<text x="131.9" y="145.2">0.10</text>
<text x="140.1" y="145.2">C</text>
<text x="61.8" y="152.7">PLANE</text>
<text x="129.9" y="154.1">48X</text>
<text x="137.6" y="158.3">0.08</text>
<text x="145.8" y="158.3">C</text>
<text x="106.1" y="173.4">D1</text>
<text x="139.4" y="202.6">E1</text>
<text x="129.8" y="205.4">e</text>
<text x="69.3" y="229.7">NOTE 1</text>
<text x="127.5" y="229.4">48X Øb</text>
<text x="133.8" y="233.7">0.10</text>
<text x="145.8" y="233.7">C</text>
<text x="150.2" y="233.7">A</text>
<text x="154.4" y="233.7">B</text>
<text x="97.2" y="237.4">e</text>
<text x="133.8" y="238.2">0.05</text>
<text x="145.8" y="238.2">C</text>
</g>
<g font-size="2.9">
<text x="105.3" y="251.7">Microchip Technology Drawing C04-163-CJ Rev A Sheet 1 of 2</text>
<text x="26.6" y="261.3">© 2017 Microchip Technology Inc.</text>
</g>
<g font-size="2.1">
<text x="98.5" y="74.7">1</text>
<text x="102" y="74.7">2</text>
<text x="105.6" y="74.7">3</text>
<text x="109.1" y="74.7">4</text>
<text x="112.7" y="74.7">5</text>
<text x="116.2" y="74.7">6</text>
<text x="90.7" y="80.5">A</text>
<text x="90.6" y="87.6">C</text>
<text x="90.7" y="84.1">B</text>
<text x="90.6" y="91.2">D</text>
<text x="90.7" y="94.7">E</text>
<text x="90.5" y="101.8">G</text>
<text x="90.9" y="98.3">F</text>
<text x="90.6" y="105.4">H</text>
<text x="90.7" y="112.5">K</text>
<text x="91.1" y="108.9">J</text>
<text x="91" y="116">L</text>
<text x="97.8" y="178.6">1</text>
<text x="102" y="178.6">2</text>
<text x="105.6" y="178.6">3</text>
<text x="109.1" y="178.6">4</text>
<text x="112.7" y="178.6">5</text>
<text x="117.3" y="178.6">6</text>
<text x="91" y="184.5">L</text>
<text x="90.7" y="188.1">K</text>
<text x="91.1" y="191.6">J</text>
<text x="90.6" y="195.2">H</text>
<text x="90.5" y="198.7">G</text>
<text x="90.9" y="202.3">F</text>
<text x="90.6" y="209.4">D</text>
<text x="90.7" y="205.8">E</text>
<text x="90.6" y="212.9">C</text>
<text x="90.7" y="220">A</text>
<text x="90.7" y="216.5">B</text>
</g>
<text font-size=".6" x="43" y="10">R</text>
</svg>
